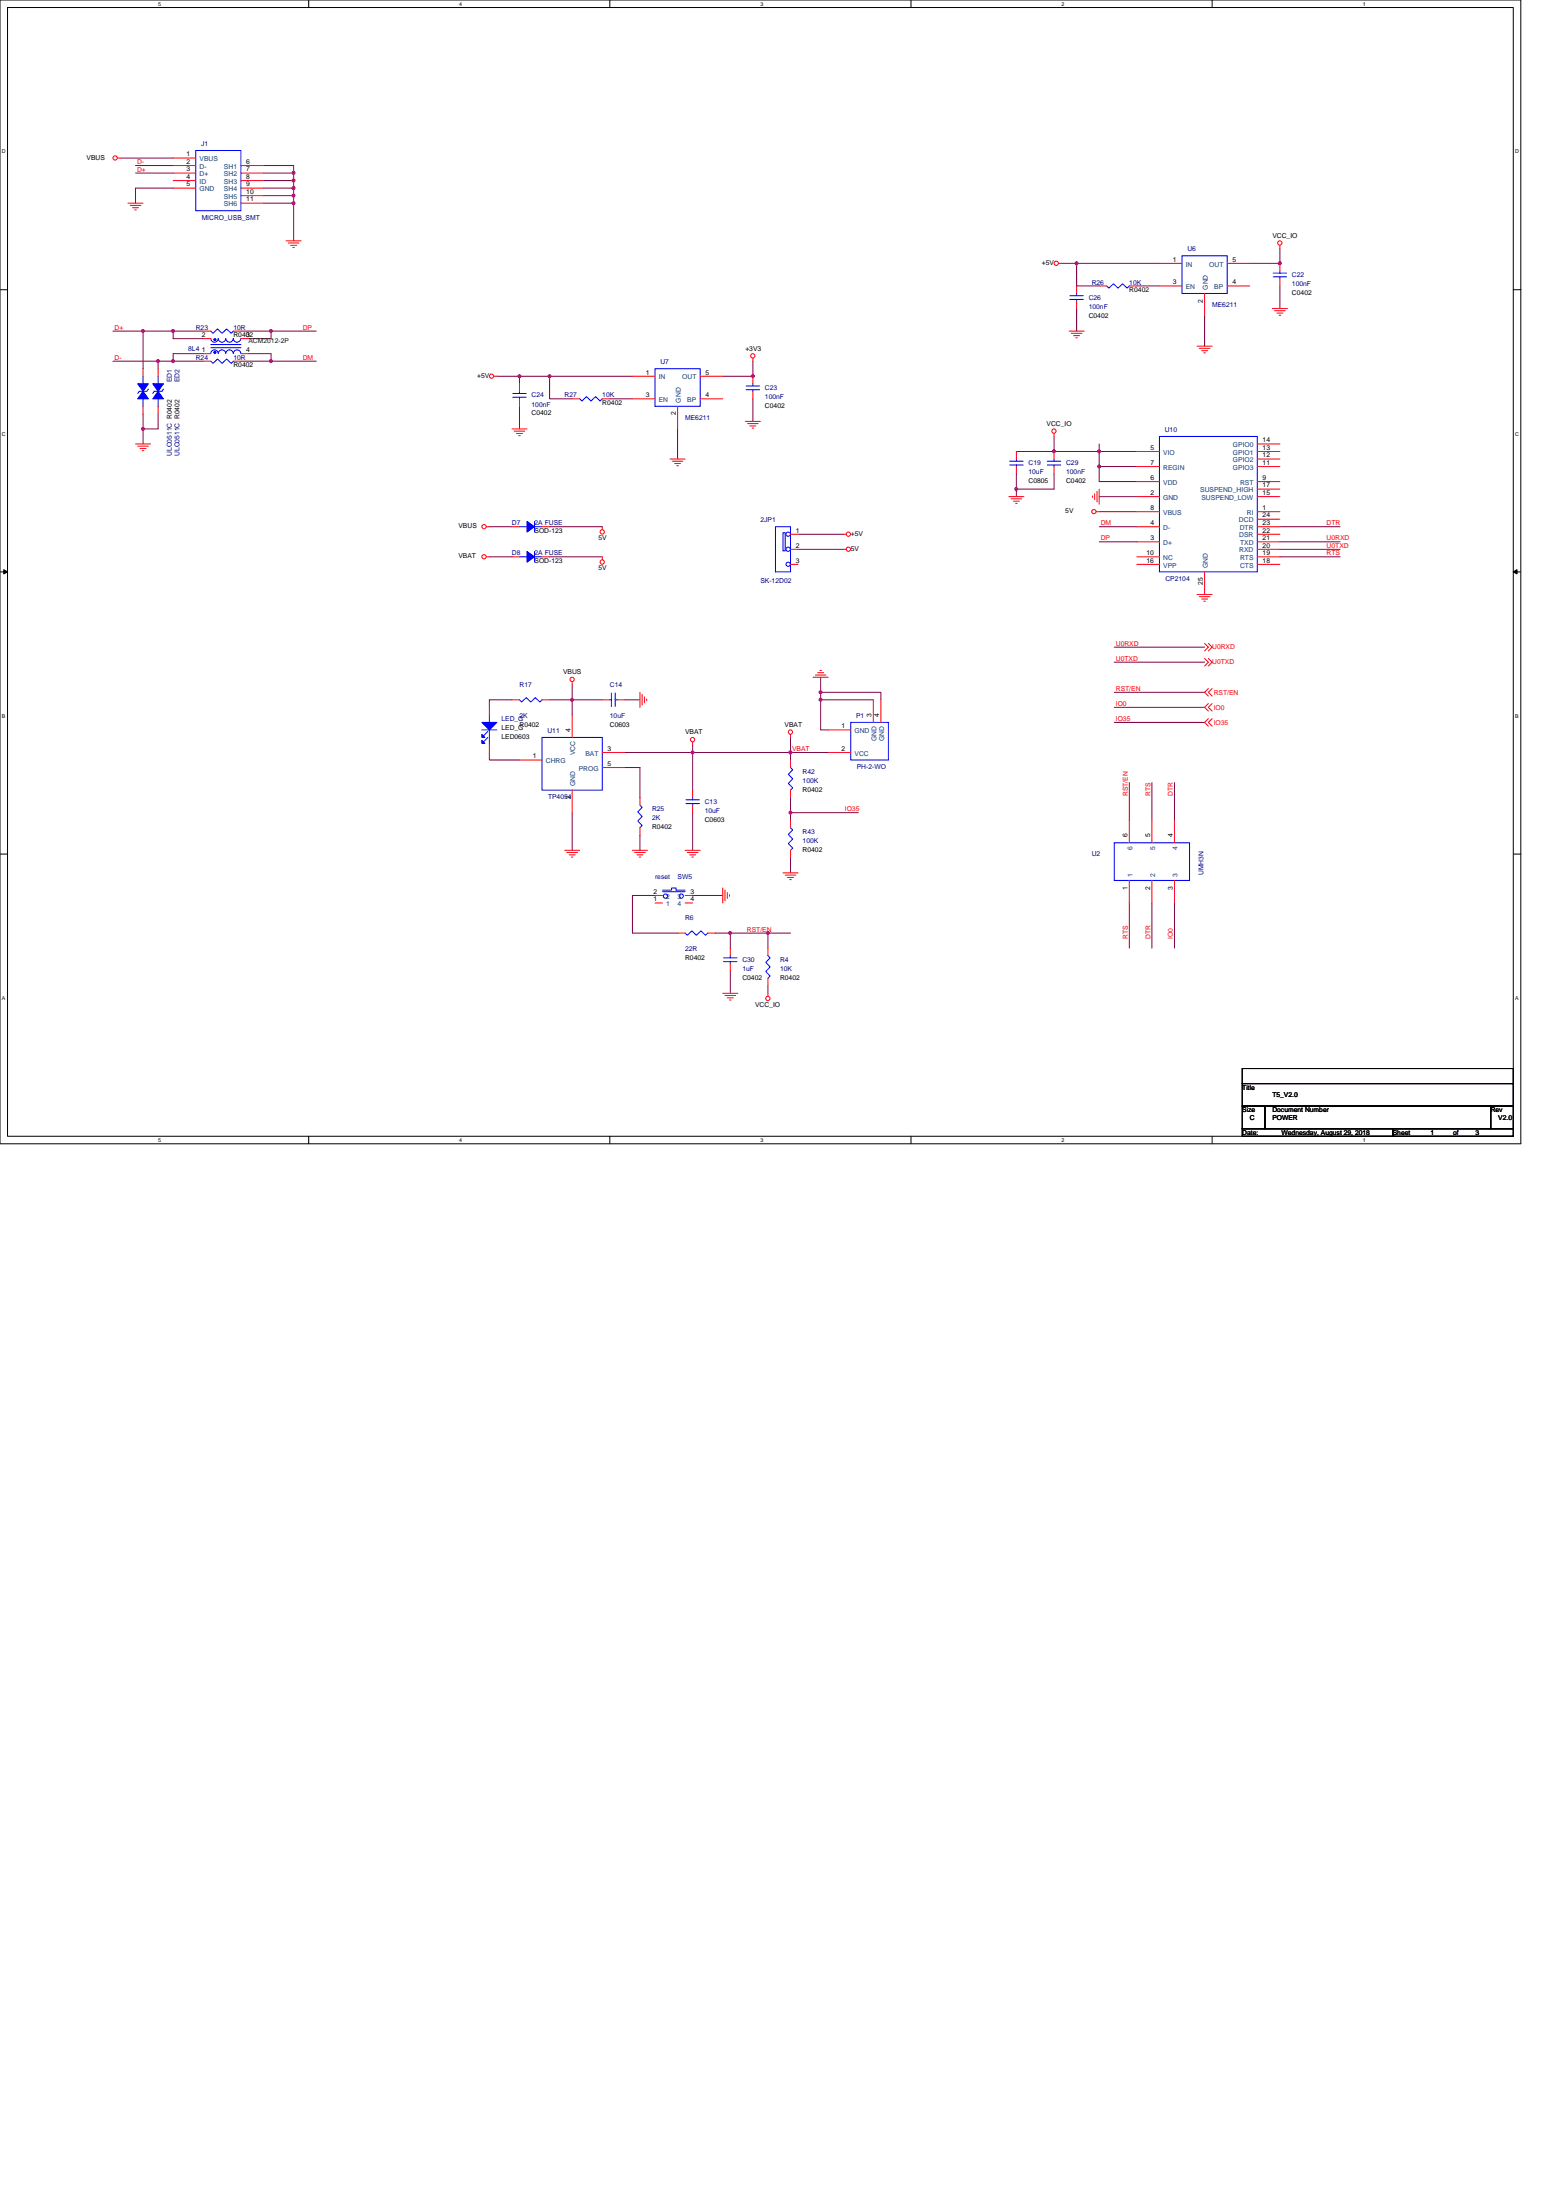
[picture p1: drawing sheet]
<svg xmlns="http://www.w3.org/2000/svg" width="210mm" height="297mm" viewBox="0 0 210 297" stroke-linecap="round" stroke-linejoin="round" font-family="sans-serif">
<path d="M0 0h205.2v154.4h-205.2zM1 1h203.2v152.4h-203.2z" fill="none" stroke="#000" stroke-width=".13"/>
<g fill="#fff">
<path d="M21.3 .1h.4v.8h-.4z"/>
<path d="M21.3 153.5h.4v.8h-.4z"/>
</g>
<path d="M41.7 0v1M41.7 153.4v1" fill="none" stroke="#000" stroke-width=".13"/>
<g fill="#fff">
<path d="M62 .1h.4v.8h-.4z"/>
<path d="M62 153.5h.4v.8h-.4z"/>
</g>
<path d="M82.3 0v1M82.3 153.4v1" fill="none" stroke="#000" stroke-width=".13"/>
<g fill="#fff">
<path d="M102.6 .1h.4v.8h-.4z"/>
<path d="M102.6 153.5h.4v.8h-.4z"/>
</g>
<path d="M122.9 0v1M122.9 153.4v1" fill="none" stroke="#000" stroke-width=".13"/>
<g fill="#fff">
<path d="M143.3 .1h.3v.8h-.3z"/>
<path d="M143.3 153.5h.3v.8h-.3z"/>
</g>
<path d="M163.6 0v1M163.6 153.4v1" fill="none" stroke="#000" stroke-width=".13"/>
<g fill="#fff">
<path d="M183.9 .1h.4v.8h-.4z"/>
<path d="M183.9 153.5h.4v.8h-.4z"/>
<path d="M.3 20.1h.5v.8h-.5z"/>
<path d="M204.5 20.1h.5v.8h-.5z"/>
<path d="M.3 58.2h.5v.8h-.5z"/>
<path d="M204.5 58.2h.5v.8h-.5z"/>
</g>
<path d="M0 39.1h1M204.2 39.1h1" fill="none" stroke="#000" stroke-width=".13"/>
<g fill="#fff">
<path d="M.3 96.3h.4v.8h-.4z"/>
<path d="M204.5 96.3h.4v.8h-.4z"/>
</g>
<path d="M0 77.2h1M204.2 77.2h1" fill="none" stroke="#000" stroke-width=".13"/>
<path d="M.5 76.9l.5 .3-.5 .3zM204.2 77.2l.5-.3v.6z" fill="#000" stroke="#000" stroke-width=".13"/>
<g fill="#fff">
<path d="M.3 134.4h.4v.8h-.4z"/>
<path d="M204.5 134.4h.4v.8h-.4z"/>
</g>
<path d="M0 115.3h1M204.2 115.3h1M167.6 149.4h3.1v3h-3.1zM167.6 152.4h20.4v1h-20.4zM167.6 144.3h36.6v2h-36.6zM167.6 146.3h36.6v3.1h-36.6zM170.7 149.4h30.5v3h-30.5zM188 152.4h16.2v1h-16.2zM201.2 149.4h3v3h-3z" fill="none" stroke="#000" stroke-width=".13"/>
<g fill="none" stroke="#800040" stroke-width=".13">
<path d="M16.3 21.3h7.1M18.3 23.4h5.1M18.3 22.4h5.1M23.4 25.4h-5.1v2M35.6 22.4h4v1M35.6 23.4h4v1M35.6 24.4h4M35.6 25.4h4M35.6 26.4h4M35.6 27.4h4M39.6 25.4v2M39.6 24.4v1"/>
<path d="M39.6 27.4v5.1M143.3 35.6h2v3h3M145.3 35.6h11.2M153.4 38.6h3.1M172.7 33.5v2.1h-4M172.7 38.6v3.1M15.2 48.8h6.1v1M15.2 44.7h4.1v5.1M19.3 55.9v2M19.3 57.9v2M19.3 44.7h4.1v1h4M21.3 48.8h2.1"/>
<path d="M21.3 55.9v2h-2M23.4 44.7h4M23.4 48.8h4M27.4 47.8h-4v1M32.5 44.7h4.1M32.5 48.8h4.1M33.5 47.8h3.1v1M36.6 48.8h6.1M36.6 44.7h6.1M36.6 44.7v1h-3.1M67.1 50.8h3v1M70.1 54.9v3"/>
<path d="M70.1 50.8h4.1v3h3M74.2 50.8h11.1M82.3 53.8h3M91.4 57.9v4.1M101.6 48.8v2h-4.1M101.6 53.8v3.1M142.2 58.9v2.1M145.3 41.7v3M148.3 59.9v1.1M162.6 42.7v4M66 71.1h3.1M66 75.2h3.1"/>
<path d="M74.2 71.1h7.1M74.2 75.2h7.1M107.7 74.2h6.1M107.7 72.1h6.1M137.2 64v2M137.2 66v1.1M137.2 61h5M142.2 64v2h-5M142.2 61h6.1M148.3 71.1h5.1M148.3 73.2h5.1M148.3 69.1h5.1"/>
<path d="M148.3 67.1h5.1M148.3 63h5.1M148.3 61h5.1M148.3 63v2h5.1M148.3 61v2M172.7 74.2h8.1M172.7 71.1h8.1M172.7 75.2h8.1M172.7 73.2h8.1M69.1 94.5h-3.1v1M74.2 94.5h3M77.2 92.5v2"/>
<path d="M77.2 94.5h4.1M77.2 94.5v2M84.3 94.5h2.1M106.7 99.6v2M110.7 93.5v1h7.2M110.7 93.5h8.2v1M110.7 91.4v2.1M110.7 94.5v4.1h1.1M150.4 93.5h12.2M150.4 89.4h12.2M150.4 87.4h12.2M150.4 97.5h12.2"/>
<path d="M150.4 95.5h12.2M66 101.6v1h4.1M77.2 109.7v5.1M84.3 101.6h9.2M84.3 103.6h2.1v4.1M86.4 112.8v2M93.5 101.6v5.1M93.5 109.7v5.1M93.5 100.6v1M93.5 101.6h13.2M106.7 109.7v1M106.7 101.6h5.1"/>
<path d="M106.7 101.6v1M106.7 107.7v2M106.7 115.8v2.1M106.7 109.7h9.1M152.4 105.7v5M155.4 105.7v5M158.5 105.7v5M88.4 120.9h-3.1v5.1h6.1M93.5 120.9h4M96.5 126h2.1v2M98.6 126h5v2M98.6 131.1v3"/>
<path d="M103.6 133.1v1M103.6 126h3.1M152.4 121.9v6.1M155.4 121.9v6.1M158.5 121.9v6.1"/>
</g>
<g fill="#f0f" stroke="#f0f" stroke-width=".13">
<circle cx="39.6" cy="23.4" r=".2"/>
<circle cx="39.6" cy="24.4" r=".2"/>
<circle cx="39.6" cy="27.4" r=".2"/>
<circle cx="39.6" cy="26.4" r=".2"/>
<circle cx="148.3" cy="63" r=".2"/>
<circle cx="148.3" cy="60.9" r=".2"/>
<circle cx="142.2" cy="60.9" r=".2"/>
<circle cx="137.2" cy="66" r=".2"/>
<circle cx="39.6" cy="25.4" r=".2"/>
<circle cx="23.4" cy="44.7" r=".2"/>
<circle cx="36.6" cy="48.8" r=".2"/>
<circle cx="36.6" cy="44.7" r=".2"/>
<circle cx="23.4" cy="48.8" r=".2"/>
<circle cx="19.3" cy="44.7" r=".2"/>
<circle cx="21.3" cy="48.8" r=".2"/>
<circle cx="19.3" cy="57.9" r=".2"/>
<circle cx="110.7" cy="93.5" r=".2"/>
<circle cx="110.7" cy="94.5" r=".2"/>
<circle cx="103.6" cy="126" r=".2"/>
<circle cx="106.7" cy="101.6" r=".2"/>
<circle cx="106.7" cy="109.7" r=".2"/>
<circle cx="98.5" cy="126" r=".2"/>
<circle cx="172.7" cy="35.5" r=".2"/>
<circle cx="145.3" cy="35.5" r=".2"/>
<circle cx="77.2" cy="94.5" r=".2"/>
<circle cx="93.5" cy="101.6" r=".2"/>
<circle cx="101.6" cy="50.8" r=".2"/>
<circle cx="74.2" cy="50.8" r=".2"/>
<circle cx="70.1" cy="50.8" r=".2"/>
</g>
<g fill="none" stroke="#f00" stroke-width=".13">
<path d="M15.9 21.3h.4M17.3 27.4h2M17.6 27.7h1.4M17.9 28h.8M18.2 28.3h.2M23.4 21.3h3M23.4 22.4h3M23.4 23.4h3M23.4 24.4h3M23.4 25.4h3M32.5 22.4h3.1M32.5 23.4h3.1"/>
<path d="M32.5 24.4h3.1M32.5 25.4h3.1M32.5 26.4h3.1M32.5 27.4h3.1M38.6 32.5h2M38.9 32.8h1.4M39.2 33.1h.8M39.5 33.4h.2M142.9 35.6h.4M145.3 38.6v1M148.3 38.6h1.1M152.4 38.6h1"/>
<path d="M156.5 35.6h3M156.5 38.6h3M162.6 39.6v3.1M165.6 35.6h3.1M165.6 38.6h3.1M172.7 33.1v.4M172.7 37.6v1M172.7 35.6v1M18.3 59.9h2M19.3 49.8v1M19.3 54.9v1M21.3 49.8v1"/>
<path d="M21.3 54.9v1M27.4 48.8h1M27.4 44.7h1M27.4 47.8h1M27.4 45.7h1M31.5 48.8h1M31.5 44.7h1M32.5 47.8h1M32.5 45.7h1M66.7 50.8h.4M69.1 57.9h2M69.4 58.2h1.4"/>
<path d="M69.7 58.5h.8M70 58.8h.2M70.1 53.8v1.1M70.1 51.8v1M77.2 53.8h1M81.3 53.8h1M85.3 50.8h3.1M85.3 53.8h3.1M91.4 54.9v3M94.5 50.8h3M94.5 53.8h3M100.6 56.9h2"/>
<path d="M100.9 57.2h1.4M101.2 57.5h.8M101.5 57.8h.2M101.6 48.4v.4M101.6 52.8v1M101.6 50.8v1M142.2 58.5v.4M144.3 44.7h2M144.6 45h1.4M144.9 45.3h.8M145.2 45.6h.2M145.3 40.6v1.1"/>
<path d="M161.5 46.7h2.1M161.8 47h1.5M162.2 47.3h.8M162.5 47.6h.2M169.7 59.9h3M171.7 41.7h2M172 42h1.4M172.3 42.3h.8M172.6 42.6h.2M18.6 60.2h1.4M18.9 60.6h.8M19.2 60.9h.2"/>
<path d="M65.6 71.1h.4M65.6 75.2h.4M69.1 71.1h1M69.1 75.2h1M73.2 71.1h1M73.2 75.2h1M81.3 71.1v.4M81.3 75.2v.4M90.4 62h2.1M90.7 62.3h1.5M91 62.6h.8M91.3 62.9h.2"/>
<path d="M106.7 72.1h1M106.7 76.2h1M106.7 74.2h1M113.8 74.2h.4M113.8 72.1h.4M136.1 67.1h2.1M136.4 67.4h1.5M136.8 67.7h.8M137.1 68h.2M137.2 63v1M137.2 61v1M142.2 63v1"/>
<path d="M142.2 61v1M147.4 67v.2M147.7 66.7v.8M147.9 69.1h.4M148 66.3v1.5M148.3 66v2.1M153.4 61h3.1M153.4 63h3.1M153.4 65h3.1M153.4 67.1h3.1M153.4 69.1h3.1M153.4 71.1h3.1"/>
<path d="M153.4 73.2h3.1M153.4 76.2h3.1M153.4 75.2h3.1M162.6 77.2v3.1M169.7 61h3M169.7 62h3M169.7 63h3M169.7 65h3M169.7 66h3M169.7 67.1h3M169.7 69.1h3M169.7 70.1h3"/>
<path d="M169.7 71.1h3M169.7 72.1h3M169.7 73.2h3M169.7 74.2h3M169.7 75.2h3M169.7 76.2h3M66 95.5v1M69.1 94.5h1M73.2 94.5h1M77.2 92.1v.4M77.2 96.5v3.1M81.3 94.5h1"/>
<path d="M83.3 94.5h1M86.4 93.5v2M86.7 93.8v1.4M87 94.1v.8M87.3 94.4v.2M106.7 99.2v.4M109.7 91.4h2.1M110 91.1h1.5M110.3 90.8h.8M110.6 90.5h.2M111.8 98.6h3M117.9 94.5v3"/>
<path d="M118.9 94.5v3M161.5 80.3h2.1M161.8 80.6h1.5M162.2 80.9h.8M162.5 81.2h.2M162.6 88.9l.5 .5-.5 .5M162.6 86.9l.5 .5-.5 .5M163.1 93l-.5 .5 .5 .5M163.1 95l-.5 .5 .5 .5M163.1 97l-.5 .5 .5 .5M163.1 88.9l.5 .5-.5 .5M163.1 86.9l.5 .5-.5 .5"/>
<path d="M163.6 93l-.5 .5 .5 .5M163.6 95l-.5 .5 .5 .5M163.6 97l-.5 .5 .5 .5M66 100.6v1M70.1 102.6h3.1M76.2 114.8h2M76.5 115.1h1.4M76.8 115.4h.8M77.1 115.7h.2M77.2 106.7v3M81.3 101.6h3M81.3 103.6h3"/>
<path d="M85.3 114.8h2.1M85.6 115.1h1.5M86 115.4h.8M86.3 115.7h.2M86.4 107.7v1M86.4 111.8v1M92.5 114.8h2M92.8 115.1h1.4M93.1 115.4h.8M93.4 115.7h.2M93.5 100.2v.4M93.5 108.7v1"/>
<path d="M93.5 106.7v1M97.5 119.9v2M105.7 117.9h2M106 118.2h1.4M106.3 118.5h.8M106.6 118.8h.2M106.7 102.6v1M106.7 106.7v1M106.7 110.7v1.1M106.7 114.8v1M111.8 101.6h3M152.4 118.9v3"/>
<path d="M152.4 110.7v3.1M155.4 118.9v3M155.4 110.7v3.1M158.5 118.9v3M158.5 110.7v3.1M88.4 121.9h1M88.4 120.9h1M91.4 126h1.1M92.5 120.9h1M92.5 121.9h1M95.5 126h1M97.5 134.1h2.1"/>
<path d="M97.8 134.4h1.5M97.8 120.2v1.4M98.1 134.7h.9M98.1 120.5v.8M98.4 135h.3M98.4 120.8v.2M98.6 130v1.1M98.6 128v1M103.6 134.1v.4M103.6 128v1M103.6 132.1v1"/>
<circle cx="15.5" cy="21.3" r=".29"/>
<circle cx="142.5" cy="35.5" r=".29"/>
<circle cx="172.7" cy="32.8" r=".29"/>
<circle cx="66.3" cy="50.8" r=".29"/>
<circle cx="101.6" cy="48" r=".29"/>
<circle cx="142.2" cy="58.2" r=".29"/>
<circle cx="65.3" cy="75.2" r=".29"/>
<circle cx="65.3" cy="71.1" r=".29"/>
<circle cx="81.3" cy="71.8" r=".29"/>
<circle cx="81.3" cy="75.9" r=".29"/>
<circle cx="114.5" cy="72.1" r=".29"/>
<circle cx="114.5" cy="74.2" r=".29"/>
<circle cx="147.6" cy="69.1" r=".29"/>
<circle cx="77.2" cy="91.7" r=".29"/>
<circle cx="93.5" cy="99.9" r=".29"/>
<circle cx="106.7" cy="98.8" r=".29"/>
<circle cx="103.6" cy="134.8" r=".29"/>
</g>
<g fill="none" stroke="#00f" stroke-width=".13">
<path d="M26.4 20.3h6.1v8.1h-6.1zM144.4 39.9h1.8M145.3 39.6v.3M149.4 38.6l.2 .3 .7-.6 .6 .6 .6-.6 .6 .6 .3-.3M159.5 34.5h6.1v5.1h-6.1zM171.8 36.9h1.8M171.8 37.4h1.8M172.7 37.4v.2M172.7 36.6v.3M19.3 50.8v1M19.3 53.8v1.1M20 52.5l-.2 .3h-1l-.2 .3"/>
<path d="M21.3 50.8v1M21.3 53.8v1.1M22.1 52.5l-.3 .3h-1l-.2 .3M28.4 47.7a.5 .5 0 0 1 .5-.5 .5 .5 0 0 1 .5 .5 .51 .51 0 0 1 .6-.5 .51 .51 0 0 1 .5 .5 .51 .51 0 0 1 .5-.5 .51 .51 0 0 1 .5 .5M28.4 48.8l.3 .3 .7-.6 .6 .6 .6-.6 .6 .6 .3-.3M28.4 44.7l.3 .3 .7-.6 .6 .6 .6-.6 .6 .6 .3-.3M28.4 45.7a.5 .5 0 0 0 .5 .5 .5 .5 0 0 0 .5-.5 .51 .51 0 0 0 .6 .5 .51 .51 0 0 0 .5-.5 .51 .51 0 0 0 .5 .5 .51 .51 0 0 0 .5-.5M28.4 46.9h4.1M28.4 46.5h4.1M31.5 45.7a.5 .5 0 0 0 .5 .5 .5 .5 0 0 0 .5-.5M31.5 47.7a.5 .5 0 0 1 .5-.5 .5 .5 0 0 1 .5 .5M69.2 53.1h1.8"/>
<path d="M69.2 53.6h1.8M70.1 53.6v.2M70.1 52.8v.3M78.2 53.8l.3 .3 .6-.5 .7 .5 .6-.5 .6 .5 .3-.3M88.4 49.8h6.1v5.1h-6.1zM100.7 52.1h1.8M100.7 52.6h1.8M101.6 52.6v.2M101.6 51.8v.3M144.4 40.4h1.8M145.3 40.4v.2M156.5 58.9h13.2v18.3h-13.2z"/>
<path d="M70.1 71.1h1M70.1 75.2h1M72.1 70.4v1.4M72.1 71.1h1.1M72.1 74.5v1.4M72.1 75.2h1.1M104.6 73.4v3.8h2.1v-6.1h-2.1v2.8M105.7 71.9h.3v2.5h-.3zM106.7 72.4v.2M136.2 62.3h1.9M136.2 62.8h1.9M137.2 62.8v.2"/>
<path d="M137.2 62v.3M141.3 62.3h1.9M141.3 62.8h1.9M142.2 62.8v.2M142.2 62v.3M65 98.6h2.1M65.8 98.8l-.6 .6M65.8 99.6l-.6 .6M66 96.5v1M66 98.6v2M70.1 94.5l.3 .3 .6-.6 .6 .6 .6-.6 .7 .6 .3-.3M73.2 99.6h8.1v7.1h-8.1z"/>
<path d="M82.3 94.5h.2M82.5 93.6v1.8M83 94.5h.3M83 93.6v1.8M114.8 97.5h5.1v5.1h-5.1zM86.4 108.7l.3 .3-.6 .6 .6 .6-.6 .6 .6 .7-.3 .3M92.6 108h1.8M92.6 108.5h1.8M93.5 108.5v.2M93.5 107.7v.3M106.7 103.6l.3 .3-.6 .6 .6 .7-.6 .6 .6 .6-.3 .3M106.7 111.8l.3 .3-.6 .6 .6 .6-.6 .6 .6 .6-.3 .3"/>
<path d="M150.4 113.8h10.1v5.1h-10.1zM89.4 120.4h3.1M89.4 120.2h1.2v-.3h.6v.3h1.3M92.5 126l.3 .3 .6-.6 .6 .6 .6-.6 .6 .6 .3-.3M97.6 129.3h1.9M97.6 129.8h1.9M98.6 129.8v.2M98.6 129v.3M103.6 129l.3 .3-.6 .6 .6 .7-.6 .6 .6 .6-.3 .3"/>
<circle cx="106.4" cy="72.1" r=".29"/>
<circle cx="106.4" cy="76.2" r=".29"/>
<circle cx="106.4" cy="74.2" r=".29"/>
<circle cx="89.8" cy="121" r=".3"/>
<circle cx="91.9" cy="121" r=".29"/>
</g>
<g fill="#00f" stroke="#00f" stroke-width=".13">
<path d="M65 97.5h2.1l-1.1 1.1z" fill-rule="evenodd"/>
<path d="M65 99.2l.4 .4h-.4z" fill-rule="evenodd"/>
<path d="M65 100l.4 .4h-.4z" fill-rule="evenodd"/>
<path d="M71.1 70.4l1 .7-1 .7z" fill-rule="evenodd"/>
<path d="M28.9 47.5h.2v.2h-.2z" fill-rule="evenodd"/>
<path d="M28.9 45.8h.2v.2h-.2z" fill-rule="evenodd"/>
<path d="M18.6 51.8h1.4l-.7 1z" fill-rule="evenodd"/>
<path d="M19.3 52.8l.7 1h-1.4z" fill-rule="evenodd"/>
<path d="M20.6 51.8h1.5l-.8 1z" fill-rule="evenodd"/>
<path d="M21.3 52.8l.8 1h-1.5z" fill-rule="evenodd"/>
<path d="M71.1 74.5l1 .7-1 .7z" fill-rule="evenodd"/>
</g>
<g font-size=".9">
<text x="11.7" y="21.5">VBUS</text>
<text x="25.2" y="21.1">1</text>
<text x="25.2" y="22.1">2</text>
<text x="25.2" y="23.1">3</text>
<text x="33.2" y="22.1">6</text>
<text x="33.2" y="23.1">7</text>
<text x="25.2" y="24.2">4</text>
<text x="25.2" y="25.2">5</text>
<text x="33.2" y="24.2">8</text>
<text x="33.2" y="25.2">9</text>
<text x="33.2" y="26.2">10</text>
<text x="33.2" y="27.2">11</text>
<text x="140.6" y="35.8">+5V</text>
<text x="158.3" y="35.3">1</text>
<text x="166.3" y="35.3">5</text>
<text x="171.7" y="32.1">VCC_IO</text>
<text x="152.4" y="39.4">R0402</text>
<text x="158.3" y="38.4">3</text>
<text x="162.3" y="40.9" transform="rotate(-90 162.3 40.9)">2</text>
<text x="166.3" y="38.4">4</text>
<text x="174.3" y="39.8">C0402</text>
<text x="27.2" y="47.5">1</text>
<text x="27.2" y="45.5">2</text>
<text x="31.5" y="45.5">R0402</text>
<text x="33.2" y="47.5">4</text>
<text x="33.2" y="45.5">3</text>
<text x="100.6" y="47.3">+3V3</text>
<text x="146.9" y="42.9">C0402</text>
<text x="31.5" y="49.6">R0402</text>
<text x="64.4" y="51">+5V</text>
<text x="87.2" y="50.6">1</text>
<text x="87.2" y="53.6">3</text>
<text x="95.2" y="50.6">5</text>
<text x="95.2" y="53.6">4</text>
<text x="71.7" y="56.1">C0402</text>
<text x="81.3" y="54.7">R0402</text>
<text x="91.2" y="56.1" transform="rotate(-90 91.2 56.1)">2</text>
<text x="103.2" y="55.1">C0402</text>
<text x="141.2" y="57.5">VCC_IO</text>
<text x="170.4" y="59.7">14</text>
<text x="138.8" y="65.2">C0805</text>
<text x="143.9" y="65.2">C0402</text>
<text x="155.2" y="60.7">5</text>
<text x="155.2" y="62.8">7</text>
<text x="155.2" y="64.8">6</text>
<text x="170.4" y="64.8">9</text>
<text x="170.4" y="60.7">13</text>
<text x="170.4" y="61.7">12</text>
<text x="170.4" y="62.8">11</text>
<text x="170.4" y="65.8">17</text>
<text x="61.9" y="71.3">VBUS</text>
<text x="72.1" y="71.9">SOD-123</text>
<text x="107.4" y="71.9">1</text>
<text x="143.8" y="69.3">5V</text>
<text x="155.2" y="66.8">2</text>
<text x="155.2" y="68.9">8</text>
<text x="155.2" y="70.9">4</text>
<text x="170.4" y="69.9">24</text>
<text x="170.4" y="68.9">1</text>
<text x="170.4" y="66.8">15</text>
<text x="170.4" y="70.9">23</text>
<text x="170.4" y="71.9">22</text>
<text x="61.9" y="75.4">VBAT</text>
<text x="72.1" y="76">SOD-123</text>
<text x="80.8" y="73">5V</text>
<text x="80.8" y="77">5V</text>
<text x="107.4" y="76">3</text>
<text x="107.4" y="73.9">2</text>
<text x="114.8" y="74.4">5V</text>
<text x="114.8" y="72.3">+5V</text>
<text x="154.7" y="76">16</text>
<text x="154.7" y="75">10</text>
<text x="155.2" y="72.9">3</text>
<text x="170.4" y="72.9">21</text>
<text x="170.4" y="75">19</text>
<text x="170.4" y="76">18</text>
<text x="170.4" y="73.9">20</text>
<text x="162.3" y="79" transform="rotate(-90 162.3 79)">25</text>
<text x="76" y="91">VBUS</text>
<text x="67.7" y="98.6">LED_G</text>
<text x="67.7" y="99.8">LED0603</text>
<text x="70.1" y="98.1">R0402</text>
<text x="77" y="98.8" transform="rotate(-90 77 98.8)">4</text>
<text x="82" y="101.4">3</text>
<text x="82.3" y="98.1">C0603</text>
<text x="92.5" y="99.2">VBAT</text>
<text x="105.9" y="98.1">VBAT</text>
<text x="113.6" y="98.3">1</text>
<text x="113.6" y="101.4">2</text>
<text x="117.6" y="96.8" transform="rotate(-90 117.6 96.8)">3</text>
<text x="118.6" y="96.8" transform="rotate(-90 118.6 96.8)">4</text>
<text x="71.9" y="102.4">1</text>
<text x="77" y="107.9" transform="rotate(-90 77 107.9)">2</text>
<text x="82" y="103.4">5</text>
<text x="108.3" y="106.9">R0402</text>
<text x="88" y="112">R0402</text>
<text x="95.1" y="111">C0603</text>
<text x="152.2" y="113.1" transform="rotate(-90 152.2 113.1)">6</text>
<text x="155.2" y="113.1" transform="rotate(-90 155.2 113.1)">5</text>
<text x="158.3" y="113.1" transform="rotate(-90 158.3 113.1)">4</text>
<text x="108.3" y="115">R0402</text>
<text x="88.2" y="121.7">1</text>
<text x="88.2" y="120.7">2</text>
<text x="93.2" y="120.7">3</text>
<text x="93.2" y="121.7">4</text>
<text x="152.2" y="120.1" transform="rotate(-90 152.2 120.1)">1</text>
<text x="155.2" y="120.1" transform="rotate(-90 155.2 120.1)">2</text>
<text x="158.3" y="120.1" transform="rotate(-90 158.3 120.1)">3</text>
<text x="92.5" y="129.6">R0402</text>
<text x="100.2" y="132.3">C0402</text>
<text x="101.9" y="136">VCC_IO</text>
<text x="105.3" y="132.3">R0402</text>
<text x="167.6" y="147.1">Title</text>
<text x="171.7" y="148.1">T5_V2.0</text>
<text x="167.6" y="150.2">Size</text>
<text x="167.6" y="153.2">Date:</text>
<text x="168.7" y="151.2">C</text>
<text x="171.7" y="150.2">Document Number</text>
<text x="171.7" y="151.2">POWER</text>
<text x="172.9" y="153.2">Wednesday, August 29, 2018</text>
<text x="188" y="153.2">Sheet</text>
<text x="193" y="153.2">1</text>
<text x="196.1" y="153.2">of</text>
<text x="199.1" y="153.2">3</text>
<text x="201.2" y="150.2">Rev</text>
<text x="202.2" y="151.2">V2.0</text>
</g>
<g font-size=".9" fill="#f00">
<text x="18.5" y="23.2">D+</text>
<text x="18.5" y="22.1">D-</text>
<text x="15.5" y="44.5">D+</text>
<text x="40.9" y="44.5">DP</text>
<text x="15.5" y="48.6">D-</text>
<text x="40.9" y="48.6">DM</text>
<text x="148.5" y="70.9">DM</text>
<text x="179" y="70.9">DTR</text>
<text x="148.5" y="72.9">DP</text>
<text x="179" y="74">U0TXD</text>
<text x="179" y="75">RTS</text>
<text x="179" y="72.9">U0RXD</text>
<text x="150.6" y="89.2">U0TXD</text>
<text x="150.6" y="87.2">U0RXD</text>
<text x="163.6" y="89.6">U0TXD</text>
<text x="163.6" y="87.6">U0RXD</text>
<text x="150.6" y="95.3">IO0</text>
<text x="150.6" y="93.3">RST/EN</text>
<text x="163.8" y="93.8">RST/EN</text>
<text x="163.8" y="95.8">IO0</text>
<text x="106.9" y="101.4">VBAT</text>
<text x="150.6" y="97.3">IO35</text>
<text x="163.8" y="97.9">IO35</text>
<text x="152.2" y="107.5" transform="rotate(-90 152.2 107.5)">RST/EN</text>
<text x="155.2" y="107.5" transform="rotate(-90 155.2 107.5)">RTS</text>
<text x="158.3" y="107.5" transform="rotate(-90 158.3 107.5)">DTR</text>
<text x="114" y="109.5">IO35</text>
<text x="100.8" y="125.8">RST/EN</text>
<text x="152.2" y="126.8" transform="rotate(-90 152.2 126.8)">RTS</text>
<text x="155.2" y="126.8" transform="rotate(-90 155.2 126.8)">DTR</text>
<text x="158.3" y="126.8" transform="rotate(-90 158.3 126.8)">IO0</text>
</g>
<g font-size=".9" fill="#004080">
<text x="26.9" y="21.8">VBUS</text>
<text x="26.9" y="22.8">D-</text>
<text x="26.9" y="23.8">D+</text>
<text x="30.2" y="22.8">SH1</text>
<text x="30.2" y="23.8">SH2</text>
<text x="26.9" y="24.8">ID</text>
<text x="26.9" y="25.8">GND</text>
<text x="30.2" y="24.8">SH3</text>
<text x="30.2" y="25.8">SH4</text>
<text x="30.2" y="26.8">SH5</text>
<text x="30.2" y="27.9">SH6</text>
<text x="160" y="36">IN</text>
<text x="163.2" y="36">OUT</text>
<text x="160" y="39">EN</text>
<text x="163" y="39.1" transform="rotate(-90 163 39.1)">GND</text>
<text x="163.9" y="39">BP</text>
<text x="88.9" y="51.2">IN</text>
<text x="92.1" y="51.2">OUT</text>
<text x="88.9" y="54.3">EN</text>
<text x="91.9" y="54.4" transform="rotate(-90 91.9 54.4)">GND</text>
<text x="92.8" y="54.3">BP</text>
<text x="157" y="61.4">VIO</text>
<text x="157" y="63.4">REGIN</text>
<text x="157" y="65.4">VDD</text>
<text x="166.4" y="60.4">GPIO0</text>
<text x="166.4" y="61.4">GPIO1</text>
<text x="166.4" y="62.4">GPIO2</text>
<text x="166.4" y="63.4">GPIO3</text>
<text x="167.3" y="65.4">RST</text>
<text x="157" y="67.5">GND</text>
<text x="157" y="69.5">VBUS</text>
<text x="157" y="71.5">D-</text>
<text x="162" y="66.5">SUSPEND_HIGH</text>
<text x="162.1" y="67.5">SUSPEND_LOW</text>
<text x="167.2" y="70.5">DCD</text>
<text x="167.3" y="71.5">DTR</text>
<text x="168.3" y="69.5">RI</text>
<text x="157" y="73.6">D+</text>
<text x="157" y="76.6">VPP</text>
<text x="157" y="75.6">NC</text>
<text x="163" y="76.7" transform="rotate(-90 163 76.7)">GND</text>
<text x="167.2" y="72.6">DSR</text>
<text x="167.2" y="74.6">RXD</text>
<text x="167.3" y="73.6">TXD</text>
<text x="167.3" y="75.6">RTS</text>
<text x="167.3" y="76.6">CTS</text>
<text x="115.3" y="99">GND</text>
<text x="118.3" y="100.1" transform="rotate(-90 118.3 100.1)">GND</text>
<text x="119.3" y="100.1" transform="rotate(-90 119.3 100.1)">GND</text>
<text x="73.7" y="103">CHRG</text>
<text x="77.6" y="106.2" transform="rotate(-90 77.6 106.2)">GND</text>
<text x="77.6" y="102" transform="rotate(-90 77.6 102)">VCC</text>
<text x="78.1" y="104.1">PROG</text>
<text x="79" y="102">BAT</text>
<text x="115.3" y="102">VCC</text>
<text x="152.8" y="118.4" transform="rotate(-90 152.8 118.4)">1</text>
<text x="152.8" y="114.8" transform="rotate(-90 152.8 114.8)">6</text>
<text x="155.9" y="118.4" transform="rotate(-90 155.9 118.4)">2</text>
<text x="155.9" y="114.8" transform="rotate(-90 155.9 114.8)">5</text>
<text x="158.9" y="118.4" transform="rotate(-90 158.9 118.4)">3</text>
<text x="158.9" y="114.8" transform="rotate(-90 158.9 114.8)">4</text>
<text x="89.9" y="122.3">1</text>
<text x="89.9" y="121.3">2</text>
<text x="91.4" y="121.3">3</text>
<text x="91.4" y="122.3">4</text>
</g>
<g font-size=".9" fill="#000080">
<text x="27.1" y="19.7">J1</text>
<text x="27.2" y="29.7">MICRO_USB_SMT</text>
<text x="160.2" y="34">U6</text>
<text x="146.9" y="40.4">C26</text>
<text x="146.9" y="41.7">100nF</text>
<text x="147.3" y="38.4">R26</text>
<text x="152.4" y="38.4">10K</text>
<text x="163.6" y="41.5">ME6211</text>
<text x="174.3" y="37.4">C22</text>
<text x="174.3" y="38.6">100nF</text>
<text x="25.4" y="47.3">8L4</text>
<text x="26.4" y="44.5">R23</text>
<text x="31.5" y="44.5">10R</text>
<text x="23.2" y="51.6" transform="rotate(-90 23.2 51.6)">ED1</text>
<text x="24.2" y="51.6" transform="rotate(-90 24.2 51.6)">ED2</text>
<text x="26.4" y="48.6">R24</text>
<text x="31.5" y="48.6">10R</text>
<text x="71.7" y="53.7">C24</text>
<text x="76.2" y="53.7">R27</text>
<text x="81.3" y="53.7">10K</text>
<text x="89.1" y="49.2">U7</text>
<text x="103.2" y="52.6">C23</text>
<text x="103.2" y="53.9">100nF</text>
<text x="71.7" y="54.9">100nF</text>
<text x="92.5" y="56.7">ME6211</text>
<text x="157.2" y="58.3">U10</text>
<text x="23.2" y="61.6" transform="rotate(-90 23.2 61.6)">ULC0511C R0402</text>
<text x="24.2" y="61.6" transform="rotate(-90 24.2 61.6)">ULC0511C R0402</text>
<text x="138.8" y="62.8">C19</text>
<text x="138.8" y="64">10uF</text>
<text x="143.9" y="62.8">C29</text>
<text x="143.9" y="64">100nF</text>
<text x="69.1" y="70.9">D7</text>
<text x="72.1" y="70.9">2A FUSE</text>
<text x="102.6" y="70.4">2JP1</text>
<text x="69.1" y="75">D8</text>
<text x="72.1" y="75">2A FUSE</text>
<text x="102.6" y="78.7">SK-12D02</text>
<text x="157.3" y="78.4">CP2104</text>
<text x="70.1" y="92.8">R17</text>
<text x="82.3" y="92.8">C14</text>
<text x="67.7" y="97.3">LED_G</text>
<text x="70.1" y="96.9">2K</text>
<text x="73.9" y="99">U11</text>
<text x="82.3" y="96.9">10uF</text>
<text x="115.5" y="96.9">P1</text>
<text x="74" y="107.9">TP4054</text>
<text x="108.3" y="104.5">R42</text>
<text x="108.3" y="105.7">100K</text>
<text x="115.6" y="103.8">PH-2-WO</text>
<text x="88" y="109.5">R25</text>
<text x="88" y="110.8">2K</text>
<text x="95.1" y="108.5">C13</text>
<text x="95.1" y="109.7">10uF</text>
<text x="108.3" y="112.6">R43</text>
<text x="108.3" y="113.8">100K</text>
<text x="88.4" y="118.7">reset</text>
<text x="91.4" y="118.7">SW5</text>
<text x="147.3" y="115.6">U2</text>
<text x="162.4" y="118.2" transform="rotate(-90 162.4 118.2)">UMH3N</text>
<text x="92.5" y="124.3">R6</text>
<text x="92.5" y="128.4">22R</text>
<text x="100.2" y="129.9">C30</text>
<text x="100.2" y="131.1">1uF</text>
<text x="105.3" y="129.9">R4</text>
<text x="105.3" y="131.1">10K</text>
</g>
<text font-size=".9" fill="#004000" x="33.5" y="46.3">ACM2012-2P</text>
<g font-size=".7">
<text x="21.3" y=".8">5</text>
<text x="62" y=".8">4</text>
<text x="102.6" y=".8">3</text>
<text x="143.3" y=".8">2</text>
<text x="183.9" y=".8">1</text>
<text x=".3" y="20.7">D</text>
<text x="204.5" y="20.7">D</text>
<text x=".3" y="58.8">C</text>
<text x="204.5" y="58.8">C</text>
<text x=".3" y="96.9">B</text>
<text x="204.5" y="96.9">B</text>
<text x=".3" y="135">A</text>
<text x="204.5" y="135">A</text>
<text x="21.3" y="154.2">5</text>
<text x="62" y="154.2">4</text>
<text x="102.6" y="154.2">3</text>
<text x="143.3" y="154.2">2</text>
<text x="183.9" y="154.2">1</text>
</g>
</svg>
